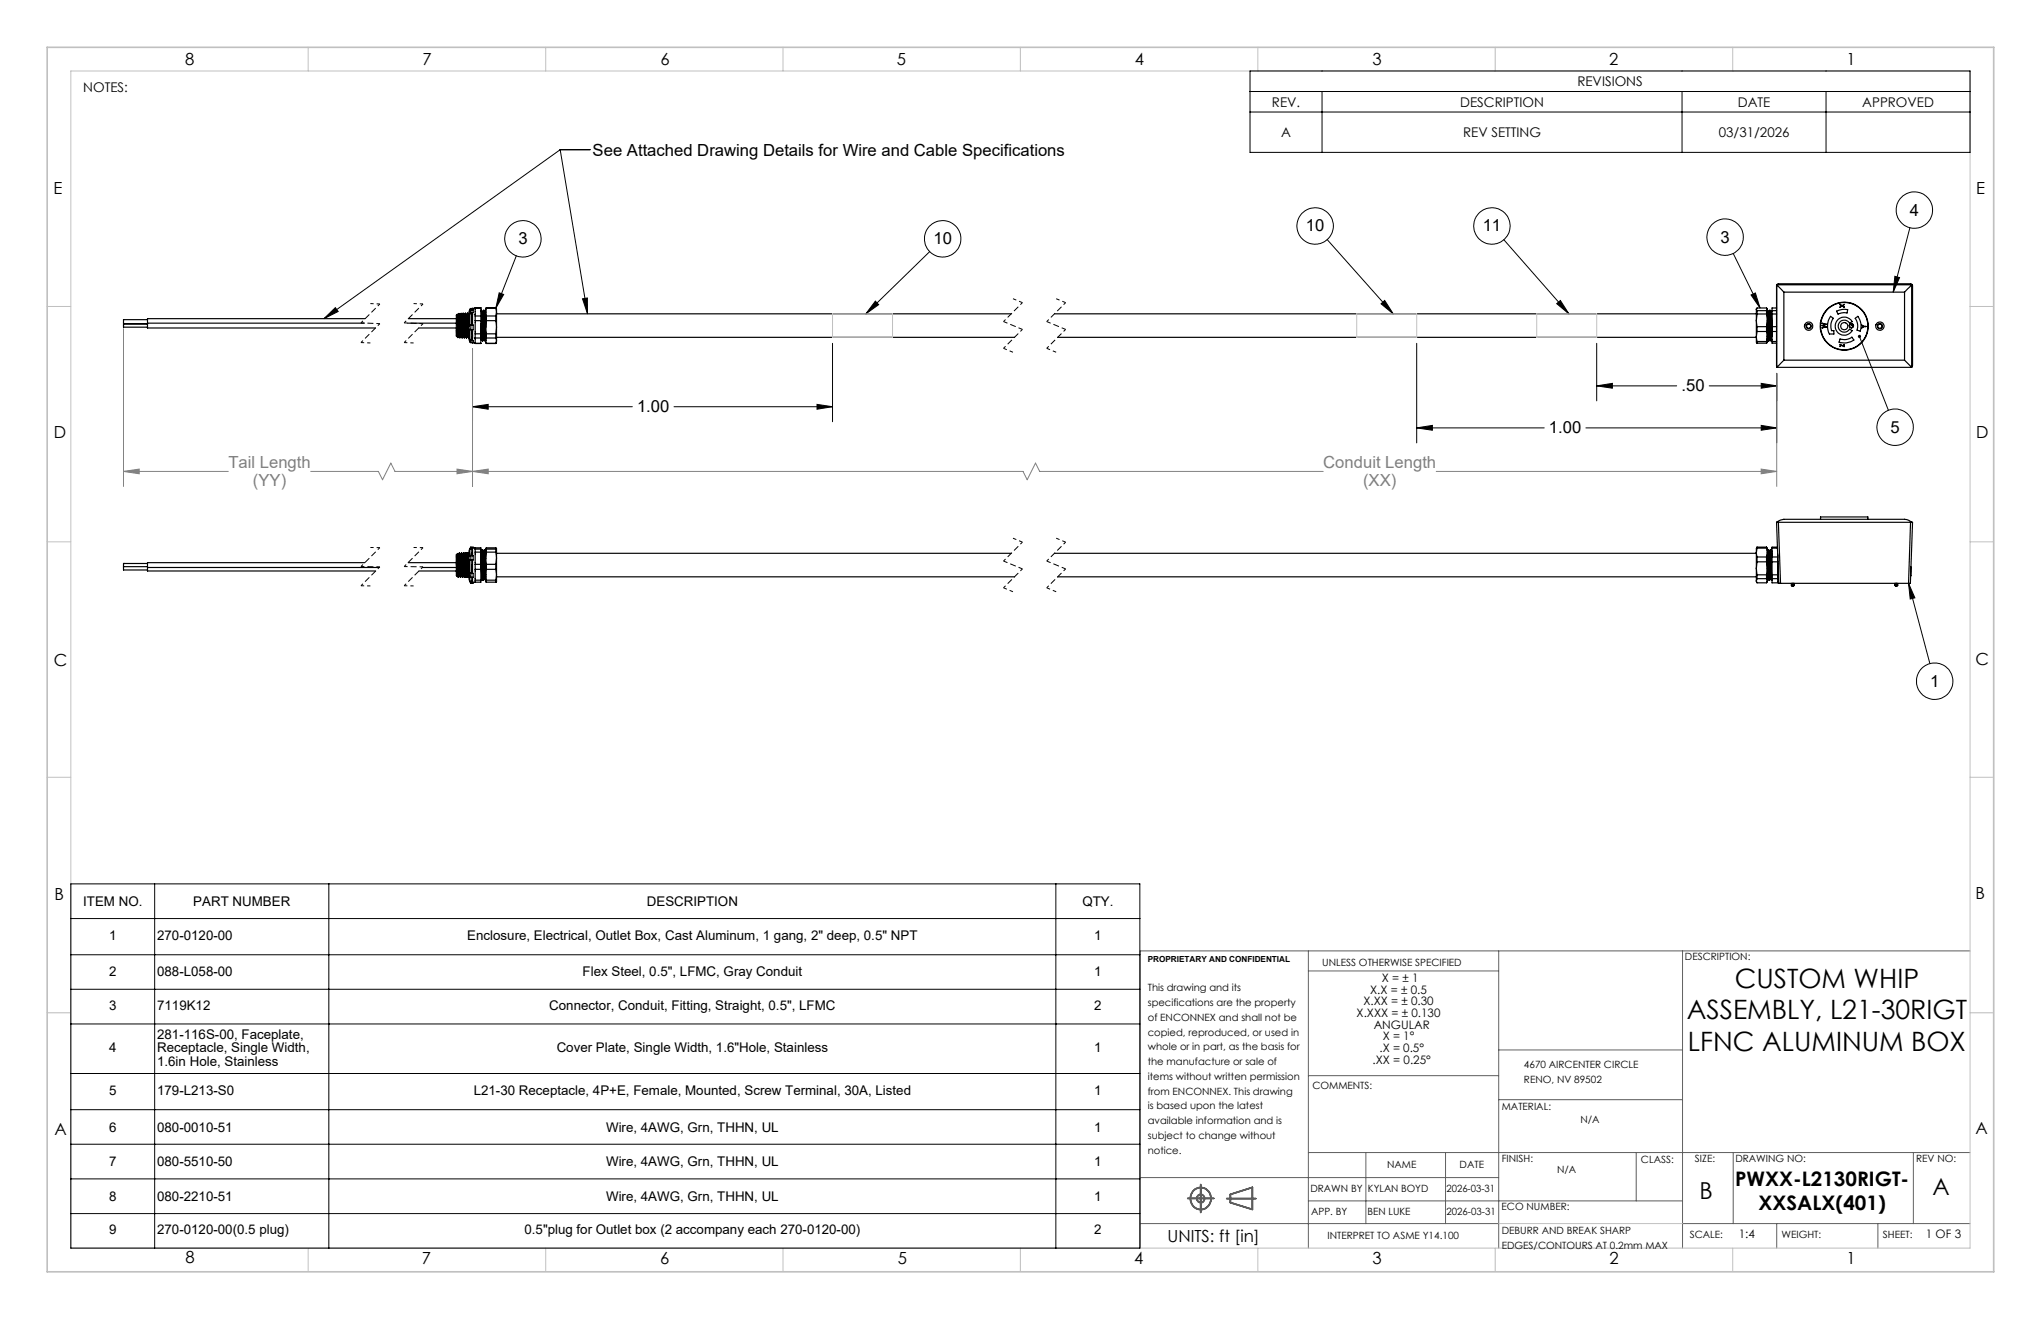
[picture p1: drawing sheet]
<svg xmlns="http://www.w3.org/2000/svg" width="432mm" height="279mm" viewBox="0 0 432 279" stroke-linecap="round" stroke-linejoin="round" font-family="sans-serif">
<g fill="none" stroke="#606060" stroke-width=".35">
<path d="M251.4 253.5h5.5M252.6 251.8a2.24 2.24 0 0 1 3.1 .1 2.24 2.24 0 0 1 .1 3.1 2.24 2.24 0 0 1-3 .3 2.43 2.43 0 0 1-.2-3.5zM254.1 250.6v5.9M259.6 253.5h6.2M260.4 252.6l4.7-1.4v4.6l-4.7-1.4z"/>
<circle cx="254.1" cy="253.5" r=".84"/>
</g>
<g fill="none" stroke="#606060" stroke-width=".21">
<path d="M276.9 201.1v62.9M276.9 205.4h40.3M317.2 201.1v62.9M356.1 201.1v62.9M417 201.1h-175.7v62.9M276.9 227.5h40.3M317.2 222.1h38.9M317.2 232.6h38.9M241.3 258.8h75.9M241.3 249.1h75.9M276.9 243.8h140.1M276.9 254h79.2"/>
<path d="M289.1 243.8v15M306 243.8v15M346.3 243.8v10.2M356.1 258.8h60.9M366.9 243.8v15M376.1 258.8v5.2M397.5 258.8v5.2M405 243.8v15"/>
</g>
<g fill="none" stroke="#c0c0c0" stroke-width=".21">
<path d="M15 15h402v249h-402zM65.2 10v5M115.5 10v5M165.7 10v5M216 10v5M266.2 10v5M316.5 10v5M366.7 10v5M10 64.8h5M176.2 66.4h12.7v5h-12.7zM287.2 66.4h12.7v5h-12.7zM325.3 66.4h12.7v5h-12.7z"/>
<path d="M417 64.8h5M10 114.6h5M417 114.6h5M10 164.4h5M417 164.4h5M10 214.2h5M417 214.2h5M317.2 258.8h38.9M65.2 264v5M115.5 264v5M165.7 264v5M216 264v5"/>
<path d="M266.2 264v5M316.5 264v5M366.7 264v5"/>
</g>
<path d="M10 10h412v259h-412z" fill="none" stroke="#c0c0c0" stroke-width=".35"/>
<g fill="none" stroke="#000" stroke-width=".25">
<path d="M31.2 67.6h-5.1v.9h5.1M31.2 68.4v1h48.3M31.2 68.5h-5.1v.7h5.1M31.2 68.4h45.9M77.3 67.4h-46.1v1M86.3 68.4h10.3M86.4 67.4h10.2M88.6 69.4h8M96.6 69.8l.1 1.3M96.6 69.8l.2 1.4-.1-.1M96.7 71.1h.1M96.8 66.5l.1 4.9"/>
<path d="M96.8 66.5l-.2 .2v4.4v-1.3M96.8 66.5l.1 .1M96.8 71.3l.1 .1M96.9 66.6l.3 4.5M96.9 66.6l.2 4.5M97.1 71.1l.2 .4M97.1 66.3l-.2 .3M97.1 71.1l-.2 .3M97.2 66.3l.1 .3M97.2 66.3l.1 5.1M97.2 66.3l.2 5.1M97.3 66.6h.1"/>
<path d="M97.3 66.6l.2 4.5M97.3 71.4h.1M97.4 66.6l.2 4.5M97.5 66.3l-.1 .3M97.5 71.1l-.1 .3M97.5 71.1h.1M97.6 66.3l.2 .3 .2-.4 .2 5.2M97.6 66.3l.2 5.1M97.6 71.1l.2 .4M97.8 66.6l.2 4.5M97.8 66.6l.3 4.5M98 71.1l-.2 .4"/>
<path d="M98 71.1h.1M98.1 71.1l.1 .3M98.2 66.6l-.1-.3 .2 5.1M98.2 66.6l.3 4.5M98.2 71.5h.1M98.2 66.6h.1M98.3 66.6l.2-.3 .2 5.2M98.3 66.6l.2 4.5M98.5 71.1l-.2 .4M98.5 66.3h.1M98.5 71.1h.1M98.5 71.1l.2 .4"/>
<path d="M98.5 66.2l.2 .4M98.5 66.3l.2 5.2M98.7 66.6h.1M98.7 66.6l.2 4.5M98.7 71.5l.2-.3 .2 .3M98.7 66.6l.3 4.5M98.9 66.3l-.2 .3M98.9 66.3l.3 5.2M98.9 66.2l.3 5.3M99 66.3l.1 .3M99.1 66.6h.1M99.1 66.6l.2 2.5"/>
<path d="M99.2 66.6l.1 .8M99.3 71.4l-.1 .1M99.3 66.5l-.1 .1M99.4 65.4a24.8 24.8 0 0 0-.1 6l.1 .9M99.4 65.4l.5 .1M99.4 65.4v.4l.3-.3M99.4 66.3v2.4h.3M99.4 71.8l.3 .3M99.4 72.3v-.1l.3 .3M99.4 66.3h.5M99.4 72.3h.1M99.4 71.8h.5"/>
<path d="M99.7 68.7h.5v1h-.5M99.7 65.5h.5v.6M99.7 65.5v.6M99.7 66.1l-.3 .2M99.7 68.7v1M99.7 69.7h-.3v2.1M99.7 72.1v.4M99.7 72.1h.5M99.7 72.5h.9M99.7 66.1h.5M99.8 71.2h.1M99.9 71.2l.1 .3"/>
<path d="M99.9 66.3v2.4v-2M99.9 71.4l.1 .1M99.9 71.8l.3 .3M99.9 69.7v2.1M99.9 66.3v2.4M99.9 66.3l.1 .2M100 69.7v1.4M100 70.3v-.6v2.3M100 65.4l-.1 .1M100 65.3h-.3l-.2 .1M100 72.5h.1M100 66.2v2.5"/>
<path d="M100.2 72.1v.4M100.2 66.1l-.3 .2M100.6 66.8v1M100.6 70.6v.9M100.6 71.5v1M100.6 67.8v2.8M100.6 72.6h1.2M100.6 71.5h1.2M100.6 66.5h-.1M100.6 71.5h-.1M100.6 67.8h1.2M100.6 70.6h1.2"/>
<path d="M100.6 66.8h1.2M101.8 68.5l.1 3.2M101.8 70.4l.1 1.3M101.8 66.8v1M101.8 70.6v.9M101.8 65.2l-1.2-.1v1.7M101.8 65.2h-1.8v.3M101.8 71.5v1.2h-1.2v-.2M101.8 65.2v1.6M101.8 67.8v2.8M101.8 65.6v.1M101.9 71.7h.1"/>
<path d="M101.9 65.6l.2 6.5M101.9 65.6l.3 6.5M101.9 71.7l-.1 .2M101.9 71.7l.2 .4M102 65.6a9.7 9.7 0 0 1 .3 3.9l.1 2.2M102.1 66h.1M102.1 72.1h.1M102.4 65.6l-.2 .5 .2 5.6M102.4 71.7l-.2 .4M102.4 71.7h.1M102.4 65.6l.3 6.5M102.4 65.6h.1"/>
<path d="M102.4 71.7l.2 .4M102.4 65.6l.3 .4 .1 3.1M102.7 66h.1M102.8 69.2l.1 1.4M102.8 65.8v1.4M102.8 66l.1 .8M102.8 66v3.2M102.8 69.2v2.9M102.8 72.1l.1 .5M102.8 72.1l.1 .6M102.8 72l-.1 .1M102.9 66.8v1"/>
<path d="M102.9 70.6v.9M102.9 65.2l-.1 .8M102.9 65.1v.1M102.9 65.1l-.1 .9M102.9 72.6v.1M102.9 72.6h2.1M102.9 71.5h2.1M102.9 65.1h2.1M102.9 72.7h2.1M102.9 65.2h2.1M102.9 67.8h2.1M102.9 70.6h2.1"/>
<path d="M102.9 67.8l-.1 1.4M102.9 71.5l-.1 .6M102.9 66.8h2.1M105 67.8l.1 1.4M105 66.8v1M105 71.5l.1 .6M105 70.6v.9M105 65.2l.1 .8M105 65.1v.1M105 65.1l.1 .9M105 72.6v.1M105.1 66l-.1 .8"/>
<path d="M105.1 66v3.2M105.1 69.2v2.9M105.1 72.1l-.1 .6M105.1 66.4h108.9M105.1 71.4h109.6M105.1 69.2l-.1 1.4M105.1 72.1l-.1 .5M223.2 66.4h148.6M223.9 71.4h147.9M371.8 67.8l.1 1.3M371.8 67.8v3.4M371.8 65.4l.1 .3"/>
<path d="M371.8 65.4v2.4M371.8 71.2l.1 1M371.8 71.2v1.2M371.8 65.4l.1-.3h2l.2 .3M371.8 65.3v.1M371.8 72.4l.1 .2M371.9 69.1v1M371.9 65.7v.7M371.9 72.2v.4M371.9 69.1h2M371.9 66.4l-.1 1.4M371.9 66.4h2"/>
<path d="M371.9 70.1l-.1 1.1M371.9 70.1h2M371.9 72.2h2M371.9 65.7h2M371.9 72.6h2M373.9 66.4l.2 1.4M373.9 70.1l.2 1.1M373.9 69.1v1M373.9 65.7v.7M373.9 72.2v.4M374 65.3l.1 .1M374.1 71.7h.1"/>
<path d="M374.1 67.8v3.4M374.1 70.8v.9M374.1 65.4l-.2 .3M374.1 65.4v2.4M374.1 71.2v.3a1.05 1.05 0 0 1-.2 1.1M374.1 67.8l-.2 1.3M374.1 71.2l-.2 1M374.1 71.7l.2 .4M374.2 65.6l.2 .5 .2 5.6M374.2 65.6l.2 6.5M374.2 65.6l.1 6.5M374.3 66h.1"/>
<path d="M374.3 72.1h.1M374.6 65.7l.3 6.4M374.6 71.7l-.2 .4M374.6 65.6l.3 .7 .2 4.9M374.6 65.6l-.2 .4 .2 5.7M374.6 71.7l.3 .4M374.6 65.6l.3 6.5M374.9 66h.1M374.9 72.1h.1M375.1 71.8l-.2 .3M375.1 65.7l-.2 .3 .2 3.6M375.1 69.1v1"/>
<path d="M375.1 65.7v.7M375.1 72.2v.4h.9M375.1 69.1h.9M375.1 66.4h.9M375.1 66.4v2.7M375.1 70.1v2.1M375.1 70.1h.9M375.1 72.2h.9M375.1 65.7h.9M376 65.1h-.9v.6M376.1 60.2l1.5 1.6M376.1 77.5l-.1-17.2 .2-.2 28.3-.1 .3 .4v16.9l-.2 .3"/>
<path d="M376.1 77.7h28.5M376.1 60.2h28.5M376.1 60.2v17.5M377.6 76.2l-1.5 1.5M377.6 76.2h25.5M377.6 61.8h25.5M377.6 61.8v14.4M386.6 68.6h.1M386.6 69.1h.1M386.6 68.6l-.7 .3 .7 .2M386.6 68.6l-.9-.2 .6 .2-.6 .3 .6 .2-.6 .3 .9-.3M387.5 66.9l.6 .4a2.75 2.75 0 0 0-.4 2.6h.5v.7h-1a3.7 3.7 0 0 1 .3-3.7z"/>
<path d="M388.7 65.8a3.7 3.7 0 0 1 2.4-.3l-.2 .7-.7-.1-1.2 .4zM389.1 67.5a1.93 1.93 0 0 1 2.9 .5l-.5 .4a1.28 1.28 0 0 0-2-.4 1.28 1.28 0 0 0 0 2 1.28 1.28 0 0 0 2-.4l.5 .3a1.93 1.93 0 0 1-2.9 .6 1.93 1.93 0 0 1 0-3zM389.5 71.7a2.79 2.79 0 0 0 2.5-.4l.4 .6a3.6 3.6 0 0 1-3.1 .5zM389.5 64.4l.4 .3 .4-.3-.3 .3 .3 .3-.4-.3-.4 .3 .4-.3zM389.5 72.8l.8 .4v-.3v.4l-.7-.3-.1 .3zM391.6 68.5l-.1 .2a.38 .38 0 0 0 .2 .5 .38 .38 0 0 0 .5-.2 .38 .38 0 0 0-.2-.5l-.1 .3v-.3a.47 .47 0 0 1 .4 .5 .47 .47 0 0 1-.7 .4 .47 .47 0 0 1-.2-.7zM392.7 67.3l.5-.4a3.4 3.4 0 0 1 .5 3.1l-.6-.2a2.79 2.79 0 0 0-.4-2.5zM394.1 68.7l.8 .4h-.4l-.4 .3 .3-.3zM403.1 76.2l1.5 1.5M403.1 61.8v14.4M404.6 60.2l-1.5 1.6M404.6 60.2v17.5"/>
<path d="M26.1 119.9v.7h5.1M26.1 119.2h.1M26.1 119.2v.7M26.1 119.2h5.1M26.1 119.9h5.1M77.2 119h-46v1M86.4 119h10.2M96.6 117.5l.2 4.2-.2-2.9M96.6 117.5l.3 3.8M96.6 117.5v1.3M96.8 117.1l-.2 .2 .1 4.5-.1-3M97 117.3l.2 4.5"/>
<path d="M97 117.3l.2-.3 .2 5-.1-.2M97 117.3l-.1-.2v3.1M97 117.3l.3 4.5M97.2 117h.1M97.3 117l.2 5.1M97.3 117l.1 .3M97.4 117.3h.1M97.4 117.3l.2 4.5M97.7 116.9l.2 5.2-.3-1-.1-3.8M97.7 116.9l-.2 .4M97.7 116.9h.1M97.7 117l.2 .3"/>
<path d="M97.7 117l.2 5.1M97.9 117.3h.1M97.9 117.3l.2 4.5M97.9 117.3l.3 4.5M98.1 117l-.2 .3M98.1 117l.3 5.1M98.1 116.9h.1M98.2 116.9l.2 .4M98.2 116.9l.2 5.2M98.4 117.3h.1M98.4 117.3l.2 4.5M98.6 116.9l-.2 .4"/>
<path d="M98.6 116.9l.2 5.2M98.6 116.9h.1M98.8 117.3l.2 4.5M98.8 117.2l-.2-.3 .2 5.2M98.8 117.2l.3 4.6M99 116.9l-.2 .3M99.1 116.9l.2 5.2M99.2 117.2h.1M99.3 117.2l-.2-.3 .2 4.8M99.3 117.2h.1M99.4 116.2v1.5l.3-.2M99.4 118.5v2.7"/>
<path d="M99.4 116.2h.5M99.4 118.5h.5M99.7 115.7l-.4 .9v5.6M99.7 117.5h.5v.9M99.7 115.7l.5 .1M99.7 115.7v.1M99.7 115.8l-.3 .4M99.7 117.5v.9M99.7 118.4l-.3 .1M99.7 118.4h.5M99.7 115.8h.5M99.9 119.5v1.7"/>
<path d="M99.9 118.5v2.7M99.9 116.2v1.3M99.9 116.9h.1M99.9 116.9v.1M100 116v1.5l-.1-.6 .1 .4M100 118.5v2.7M100.1 115.9h1.7v.3M100.2 118.4l-.3 .1M100.2 115.8l-.3 .4M100.6 119.4v1M100.6 116.2v.6M100.6 116.8v2.6"/>
<path d="M100.6 115.9v.3M100.6 116.8h1.2M100.6 119.4h1.2M100.6 116.2h1.2M101.8 117.1l.2 5.3M101.8 119.4v1M101.8 116.2v.6M101.8 116.8v2.6M102 116.3l-.2 .4 .3 5.7M102 116.3l.3 6.4M102 116.3h.1M102.1 116.3l.2 .4"/>
<path d="M102.1 116.3l.2 6.5M102.3 116.7h.1M102.3 116.7l.2 5.7M102.3 116.7l.3 5.7M102.5 116.3l-.2 .3M102.5 116.3l.3 6.4M102.5 116.3h.1M102.6 116.3l.2 .4M102.6 116.3l.2 5.8M102.8 118.1l.1 1.3M102.8 118.1v3.5M102.8 116l.1 .2"/>
<path d="M102.8 116v2.1M102.8 116l.1-.1h2.1l.1 .1M102.9 119.4v1M102.9 116.2v.6M102.9 116.8h2.1M102.9 119.4h2.1M102.9 116.8l-.1 1.3M102.9 116.2h2.1M105 119.4v1M105 116.8l.1 1.3M105 116.2v.6M105.1 118.1v3.5"/>
<path d="M105.1 116v2.1M105.1 117h108.9M105.1 118.1l-.1 1.3M105.1 116l-.1 .2M223.2 117h148.6M371.8 116.9l.1 .9M371.8 116.9v3.3M371.9 115.8l-.1 1.1M371.9 118.8l-.1 1.4M371.9 117.8v1M371.9 115.7v.2M371.9 117.8h2"/>
<path d="M371.9 118.8h2M371.9 115.9l-.1 1M371.9 115.9h2M371.9 115.7v.1M371.9 115.7h2M373.9 118.8l.2 1.4M373.9 117.8v1M373.9 115.9l.2 1M373.9 115.7v.2M373.9 115.7v.1M373.9 115.8l.2 .2v.9M374.1 116.9v3.3"/>
<path d="M374.1 119.2l.1 3.2M374.1 117.4l.2 5M374.1 116.9l-.2 .9M374.2 116.3l-.1 .2M374.2 116.3l.3 6.4M374.2 116.3h.1M374.3 116.3l.2 .3M374.3 116.3l.2 6.4M374.5 116.6h.1M374.5 116.7l.2 5.7M374.5 116.7l.3 5.7M374.7 116.3l-.2 .3"/>
<path d="M374.7 116.3l.3 6.4M374.7 116.3h.1M374.8 116.3l.2 .3M374.8 116.3l.3 6.5-.4-.4M375 116.7l.1 1.1M375.1 117.8v1M375.1 115.9v1.9M375.1 118.8v2.8M375.1 116.6h-.1M375.1 117.8h1.2M375.1 118.8h1.2M375.1 115.9h1.1"/>
<path d="M376.1 110.5l.4-.3 1.1-.4h25.5l1 .3 .5 .4M376.1 110.5l.4 12.9h.4M376.1 110.5h28.5M376.2 115.7h-1.1v.2M376.3 117.8v1M376.3 118.8v2.8M376.3 117.1v.7M376.4 110.5l.5 12.9M385.3 109.8v-.5h10.1v.5M404.4 110.5l-.4 12.9M404.5 119.9l-.1 1.9M404.6 110.5h.2l-.4 12.9h-.4"/>
<path d="M31.2 120v.8h48.3M31.2 120h49.1M88.7 120.8h7.9M89.4 120h7.2M96.8 121.8h-.1M96.8 121.8h.1M96.8 121.8l.2 .3M96.9 121.3l.1 .7M96.9 120.2v1.1M96.9 120.2l.1 1.8M97 122.1h.1M97.2 121.8l-.2 .3"/>
<path d="M97.2 121.8h.1M97.4 122.1h.1M97.6 121.8h.1M97.7 121.8l-.2 .3M97.9 122.1l.3-.3 .2 .4M98.4 122.1h.1M98.6 121.8l-.2 .3M98.6 121.8h.1M98.6 121.8l.2 .3M99 121.8l-.2 .4M99 121.8h.1M99.1 121.8l.2 .3"/>
<path d="M99.3 122.2v.6l.4 .5M99.4 121.2l.3 .1M99.4 123l.3 .3M99.4 121.2h.5M99.4 123h.5M99.7 123.3h.1M99.7 121.3v.8M99.7 122.1l-.3-.2v1.1M99.7 123.3h.5M99.7 121.3h.5M99.9 122.1v.9M99.9 121.2l.3 .1"/>
<path d="M99.9 122.9l.1 .2M99.9 123l.3 .3M100 122.1v1.1l.6-.1M100.1 123.2l.1 .1M100.2 121.3v.8h-.5M100.6 122.7v.4M100.6 120.4v2.3M100.6 120.4h1.2M100.6 122.7h1.2M101.8 122.7v.4h-1.2M101.8 120.4v2.3M102 122.4l-.2 .4"/>
<path d="M102 122.4h.1M102.1 122.4l.2 .4M102.3 122.8h.1M102.5 122.4l-.2 .4M102.5 122.4h.1M102.6 122.4l.2 .4M102.8 121.6l.1 1.1M102.8 121.6v1.4l.1 .1M102.9 120.4l-.1 1.2M102.9 122.7v.4M102.9 120.4h2.1M102.9 122.7h2.1"/>
<path d="M102.9 123.1h2.1M105 120.4l.1 1.2M105 122.7v.4M105.1 121.6l-.1 1.1M105.1 121.6v1.4l-.1 .1M105.1 122h109.6M223.9 122h147.9M371.8 120.2l.1 1.4M371.8 120.2v2.7M371.8 122.9l.1 .4h2l.2-.4M371.8 122.9l.1 .3M371.9 121.6v.8"/>
<path d="M371.9 121.6h2M371.9 122.4l-.1 .5M371.9 122.4h2M373.9 122.4l.2 .5M373.9 121.6v.8M374.1 120.2l-.2 1.4M374.1 120.2v2.7M374.1 122.9l-.2 .3M374.2 122.4l.3 .4 .2-.4M374.2 122.4l-.1 .2M375.1 121.6v.8M375.1 122.4v.9h1.2v-.9"/>
<path d="M375.1 121.6h1.2M375.1 122.4h1.2M376.3 121.6v.8M376.3 123.2h.2M376.9 123.4h27.1M379.2 123.8h.1M379.2 123.8l.1 .2M379.2 123.4v.4M379.3 123.8v.2M379.3 123.4v.4M379.3 123.8h.3M379.3 124h.3"/>
<path d="M379.6 123.8h.2M379.6 123.8v.2M379.6 123.4v.4M379.8 123.8l-.2 .2M379.8 123.4v.4M401.1 123.8l.2 .2M401.1 123.8h.2M401.1 123.4v.4M401.3 123.8v.2M401.3 123.8h.2M401.3 124h.2M401.3 123.4v.4"/>
<path d="M401.5 123.8v.2M401.5 123.8h.2M401.5 123.4v.4M401.7 123.8l-.2 .2M401.7 123.4v.4"/>
<circle cx="382.8" cy="69" r=".55"/>
<circle cx="382.8" cy="69" r=".45"/>
<circle cx="382.8" cy="69" r=".89"/>
<circle cx="390.3" cy="69" r="5.1"/>
<circle cx="390.4" cy="69" r=".76"/>
<circle cx="390.4" cy="69" r="5"/>
<circle cx="397.9" cy="69" r=".89"/>
<circle cx="397.9" cy="69" r=".46"/>
<circle cx="397.9" cy="69" r=".54"/>
</g>
<g fill="none" stroke="#000" stroke-width=".21">
<path d="M264.6 15h152.4v17.2h-152.4zM264.6 19.4h152.4M279.8 19.4v12.8M356 19.4v12.8M386.5 19.4v12.8M118.6 31.7h6.3M118.6 31.7l-50 35.7M118.6 31.7l5.8 34.7M264.6 23.7h152.4M109.3 54.1l-4.3 11.1M196.8 53.2l-13.5 13.2M280.9 50.7l14 15.7"/>
<path d="M318.3 50.7l13.8 15.7M366.9 53.6l5.6 11.5M401.1 58.4l1 .3-1.4 3.1zM404.2 48.2l-3.5 13.6M68.6 67.4l2.4-2.3 .6 .8zM100 73.8v15.4M105.7 61.9l.9 .4-1.6 2.9zM123.3 63.2l1-.2 .1 3.4zM176.2 72.6v16.6M185.3 63.7l.7 .7-2.7 2zM292.3 64.3l.8-.7 1.8 2.8zM299.9 72.6v21.1"/>
<path d="M329.5 64.2l.8-.6 1.8 2.8zM338 72.6v12.2M370.6 62.4l.9-.4 1 3.1zM376.1 79v14.7M393.6 71.1l6.1 15.7M100 86l3.3-.5v1.1zM100 86h33.8M142.7 86h33.5M172.9 85.5l3.3 .5-3.3 .6zM299.9 90.5l3.3-.5v1zM299.9 90.5h26.9M335.7 90.5h40.4"/>
<path d="M338 81.6l3.3-.5v1zM338 81.6h16.9M361.8 81.6h14.3M372.8 81.1l3.3 .5-3.3 .5zM372.8 90l3.3 .5-3.3 .5zM404 123.4l1.3 3.1-1 .2zM404 123.4l4.5 17M15 187h226.3v77h-226.3zM15 194.3h226.3M32.7 187v77M69.6 187v77M223.5 187v77"/>
<path d="M15 202h226.3M15 209.3h226.3M15 216.6h226.3M15 227.1h226.3M15 234.7h226.3M15 242h226.3M15 249.4h226.3M15 256.7h226.3"/>
<circle cx="110.7" cy="50.5" r="3.9"/>
<circle cx="199.5" cy="50.5" r="3.9"/>
<circle cx="278.4" cy="47.8" r="3.9"/>
<circle cx="315.8" cy="47.8" r="3.9"/>
<circle cx="365.1" cy="50.2" r="3.9"/>
<circle cx="405.2" cy="44.4" r="3.9"/>
<circle cx="401.1" cy="90.4" r="3.9"/>
<circle cx="409.5" cy="144.1" r="3.9"/>
</g>
<path d="M26.1 69.5v33.4M100 73.8v29.1M376.1 79v23.9M26.1 99.7l3.4-.5v1zM26.1 99.7h22.2M65.8 99.7h14.3l.9 1.8 1.7-3.5 .9 1.7h132.9l.9 1.8 1.8-3.5 .9 1.7h60M96.7 99.2l3.3 .5-3.3 .5zM100 99.7l3.3-.5v1zM304 99.7h72.1M372.8 99.2l3.3 .5-3.3 .5z" fill="none" stroke="#808080" stroke-width=".21"/>
<path d="M76.4 68.3l4 .2M85.5 68.3l4 .2M212.4 73.7l2 .8M214.4 63.2l2 .8M221.6 73.7l2 .8M223.6 63.2l2 .8M76.4 119.8l4 .1M85.5 119.8l4 .1M214.4 113.8l2 .9M223.6 113.8l2 .9M212.4 124.3l2 .9M221.6 124.3l2 .9" fill="none" stroke="#000" stroke-width=".21" stroke-dasharray="1.3 .6" stroke-dashoffset=".5" stroke-linecap="butt"/>
<g fill="none" stroke="#000" stroke-width=".21" stroke-dasharray="1.3 .6" stroke-dashoffset=".7" stroke-linecap="butt">
<path d="M80.4 64.3l-4 4M80.4 68.5l-4 4M89.5 64.3l-4 4M89.5 68.5l-4 4M216.4 64l-4 4M216.4 69.7l-4 4M225.6 64l-4 4M225.6 69.7l-4 4M80.4 115.8l-4 4M80.4 119.9l-4 4M89.5 115.8l-4 4M89.5 119.9l-4 4"/>
<path d="M216.4 114.7l-4 4M225.6 114.7l-4 4M216.4 120.3l-4 4M225.6 120.3l-4 4"/>
</g>
<path d="M212.4 68l4 1.7M221.6 68l4 1.7M212.4 118.7l4 1.6M221.6 118.7l4 1.6" fill="none" stroke="#000" stroke-width=".21" stroke-dasharray="1.3 .6" stroke-dashoffset=".4" stroke-linecap="butt"/>
<path d="M76.4 72.5h2M78.4 64.2l2 .1M85.5 72.5h2M87.5 64.2l2 .1M78.4 115.8h2M87.5 115.8h2M76.4 123.9h2M85.5 123.9h2" fill="none" stroke="#000" stroke-width=".21" stroke-dasharray="1.3 .6" stroke-dashoffset=".6" stroke-linecap="butt"/>
<path d="M338 81.6l3.3-.5v1zM372.8 81.1l3.3 .5-3.3 .5zM372.8 90l3.3 .5-3.3 .5zM299.9 90.5l3.3-.5v1zM100 86l3.3-.5v1.1zM172.9 85.5l3.3 .5-3.3 .6zM401.1 58.4l1 .3-1.4 3.1zM393.3 70.9a.34 .34 0 0 0 .1 .6 .34 .34 0 0 0 .5-.3 .34 .34 0 0 0-.4-.3l.1 .2-.1-.2zM370.6 62.4l.9-.4 1 3.1zM105.7 61.9l.9 .4-1.6 2.9zM68.6 67.4l2.4-2.3 .6 .8zM123.3 63.2l1-.2 .1 3.4zM185.3 63.7l.7 .7-2.7 2zM292.3 64.3l.8-.7 1.8 2.8zM329.5 64.2l.8-.6 1.8 2.8zM404 123.4l1.3 3.1-1 .2z" fill="#000"/>
<path d="M372.8 99.2l3.3 .5-3.3 .5zM100 99.7l3.3-.5v1zM96.7 99.2l3.3 .5-3.3 .5zM26.1 99.7l3.4-.5v1z" fill="#808080"/>
<g font-size="5.6">
<text x="367.2" y="208.9">CUSTOM WHIP</text>
<text x="357" y="215.6">ASSEMBLY, L21-30RIGT</text>
<text x="357.3" y="222.2">LFNC ALUMINUM BOX</text>
</g>
<g font-size="4.9">
<text x="359.8" y="253.6">B</text>
<text x="409" y="252.9">A</text>
</g>
<g font-size="4.2">
<text x="367.3" y="250.8">PWXX-L2130RIGT-</text>
<text x="372.2" y="256">XXSALX(401)</text>
</g>
<g font-size="3.5">
<text x="39.2" y="13.8">8</text>
<text x="89.4" y="13.8">7</text>
<text x="139.8" y="13.8">6</text>
<text x="189.8" y="13.8">5</text>
<text x="240.2" y="13.8">4</text>
<text x="290.5" y="13.8">3</text>
<text x="340.6" y="13.8">2</text>
<text x="390.8" y="13.8">1</text>
<text x="125.4" y="33">See Attached Drawing Details for Wire and Cable Specifications</text>
<text x="11.3" y="41.1">E</text>
<text x="418.3" y="41">E</text>
<text x="404.2" y="45.6">4</text>
<text x="109.7" y="51.7">3</text>
<text x="197.6" y="51.7">10</text>
<text x="276.4" y="49">10</text>
<text x="313.8" y="49">11</text>
<text x="364.2" y="51.3">3</text>
<text x="355.9" y="82.8">.50</text>
<text x="134.8" y="87.2">1.00</text>
<text x="11.4" y="92.7">D</text>
<text x="327.8" y="91.7">1.00</text>
<text x="400.2" y="91.5">5</text>
<text x="418.3" y="92.7">D</text>
<text x="11.4" y="140.9">C</text>
<text x="418.1" y="140.8">C</text>
<text x="408.5" y="145.2">1</text>
<text x="11.5" y="190.4">B</text>
<text x="418.1" y="190.2">B</text>
<text x="418.1" y="239.8">A</text>
<text x="11.5" y="240.1">A</text>
<text x="247.1" y="262.8">UNITS: ft [in]</text>
<text x="39.2" y="267.2">8</text>
<text x="89.3" y="267.4">7</text>
<text x="139.8" y="267.4">6</text>
<text x="190" y="267.4">5</text>
<text x="240" y="267.4">4</text>
<text x="290.5" y="267.4">3</text>
<text x="340.7" y="267.4">2</text>
<text x="390.8" y="267.5">1</text>
</g>
<g font-size="3.5" fill="#808080">
<text x="48.3" y="98.9">Tail Length</text>
<text x="280.1" y="98.9">Conduit Length</text>
<text x="53.5" y="102.9">(YY)</text>
<text x="288.5" y="102.9">(XX)</text>
</g>
<g font-size="2.8">
<text x="17.6" y="19.4">NOTES:</text>
<text x="269.2" y="22.6">REV.</text>
<text x="309.1" y="22.6">DESCRIPTION</text>
<text x="333.9" y="18.2">REVISIONS</text>
<text x="367.8" y="22.6">DATE</text>
<text x="394.2" y="22.6">APPROVED</text>
<text x="271.2" y="29">A</text>
<text x="309.7" y="29">REV SETTING</text>
<text x="363.8" y="29">03/31/2026</text>
<text x="17.6" y="191.7">ITEM NO.</text>
<text x="40.9" y="191.7">PART NUMBER</text>
<text x="136.9" y="191.7">DESCRIPTION</text>
<text x="229.1" y="191.7">QTY.</text>
<text x="23.1" y="198.9">1</text>
<text x="33.3" y="198.9">270-0120-00</text>
<text x="98.9" y="198.9">Enclosure, Electrical, Outlet Box, Cast Aluminum, 1 gang, 2&quot; deep, 0.5&quot; NPT</text>
<text x="231.6" y="198.9">1</text>
<text x="23.1" y="206.4">2</text>
<text x="33.3" y="206.4">088-L058-00</text>
<text x="123.3" y="206.4">Flex Steel, 0.5&quot;, LFMC, Gray Conduit</text>
<text x="231.6" y="206.4">1</text>
<text x="23.1" y="213.7">3</text>
<text x="33.3" y="213.7">7119K12</text>
<text x="116.3" y="213.7">Connector, Conduit, Fitting, Straight, 0.5&quot;, LFMC</text>
<text x="231.6" y="213.7">2</text>
<text x="33.3" y="219.8">281-116S-00, Faceplate,</text>
<text x="23.1" y="222.6">4</text>
<text x="33.3" y="222.6">Receptacle, Single Width,</text>
<text x="33.3" y="225.4">1.6in Hole, Stainless</text>
<text x="117.8" y="222.6">Cover Plate, Single Width, 1.6&quot;Hole, Stainless</text>
<text x="231.6" y="222.6">1</text>
<text x="23.1" y="231.6">5</text>
<text x="33.3" y="231.6">179-L213-S0</text>
<text x="100.3" y="231.6">L21-30 Receptacle, 4P+E, Female, Mounted, Screw Terminal, 30A, Listed</text>
<text x="231.6" y="231.6">1</text>
<text x="23.1" y="239.4">6</text>
<text x="33.3" y="239.4">080-0010-51</text>
<text x="128.3" y="239.4">Wire, 4AWG, Grn, THHN, UL</text>
<text x="231.6" y="239.4">1</text>
<text x="23.1" y="246.7">7</text>
<text x="33.3" y="246.7">080-5510-50</text>
<text x="128.3" y="246.7">Wire, 4AWG, Grn, THHN, UL</text>
<text x="231.6" y="246.7">1</text>
<text x="23.1" y="254">8</text>
<text x="33.3" y="254">080-2210-51</text>
<text x="128.3" y="254">Wire, 4AWG, Grn, THHN, UL</text>
<text x="231.6" y="254">1</text>
<text x="23.1" y="261.1">9</text>
<text x="33.3" y="261.1">270-0120-00(0.5 plug)</text>
<text x="111" y="261.1">0.5&quot;plug for Outlet box (2 accompany each 270-0120-00)</text>
<text x="231.6" y="261.1">2</text>
</g>
<g font-size="2.5">
<text x="292.5" y="207.7">X = ± 1</text>
<text x="287.1" y="215.1">X.XXX = ± 0.130</text>
<text x="288.6" y="212.6">X.XX = ± 0.30</text>
<text x="290" y="210.2">X.X = ± 0.5</text>
<text x="290.8" y="217.6">ANGULAR</text>
<text x="292.7" y="220.1">X = 1°</text>
<text x="290.5" y="225">.XX = 0.25°</text>
<text x="292" y="222.5">.X = 0.5°</text>
<text x="368" y="261.9">1:4</text>
<text x="407.6" y="261.9">1 OF 3</text>
</g>
<g font-size="2.1">
<text x="356.6" y="203.1">DESCRIPTION:</text>
<text x="242.9" y="209.7">This drawing and its</text>
<text x="279.9" y="204.3">UNLESS OTHERWISE SPECIFIED</text>
<text x="242.9" y="212.8">specifications are the property</text>
<text x="242.9" y="215.9">of ENCONNEX and shall not be</text>
<text x="242.9" y="219.1">copied, reproduced, or used in</text>
<text x="242.9" y="222.2">whole or in part, as the basis for</text>
<text x="242.9" y="225.3">the manufacture or sale of</text>
<text x="322.6" y="226">4670 AIRCENTER CIRCLE</text>
<text x="242.9" y="228.4">items without written permission</text>
<text x="242.9" y="231.5">from ENCONNEX. This drawing</text>
<text x="277.8" y="230.4">COMMENTS:</text>
<text x="322.6" y="229.1">RENO, NV 89502</text>
<text x="242.9" y="234.6">is based upon the latest</text>
<text x="242.9" y="237.8">available information and is</text>
<text x="317.9" y="234.8">MATERIAL:</text>
<text x="334.5" y="237.5">N/A</text>
<text x="242.9" y="240.9">subject to change without</text>
<text x="242.9" y="244">notice.</text>
<text x="317.9" y="245.8">FINISH:</text>
<text x="358.8" y="245.8">SIZE:</text>
<text x="367.3" y="245.8">DRAWING NO:</text>
<text x="405.6" y="245.8">REV NO:</text>
<text x="293.6" y="247.1">NAME</text>
<text x="308.9" y="247.1">DATE</text>
<text x="329.6" y="248.2">N/A</text>
<text x="347.3" y="246.1">CLASS:</text>
<text x="277.3" y="252.2">DRAWN BY</text>
<text x="277.5" y="257.1">APP. BY</text>
<text x="289.4" y="257.1">BEN LUKE</text>
<text x="289.5" y="252.2">KYLAN BOYD</text>
<text x="306.2" y="252.2">2026-03-31</text>
<text x="306.2" y="257.1">2026-03-31</text>
<text x="317.8" y="256">ECO NUMBER:</text>
<text x="281" y="262.1">INTERPRET TO ASME Y14.100</text>
<text x="317.9" y="261.1">DEBURR AND BREAK SHARP</text>
<text x="357.6" y="261.9">SCALE:</text>
<text x="377.1" y="261.9">WEIGHT:</text>
<text x="398.5" y="261.9">SHEET:</text>
<text x="317.9" y="264.2">EDGES/CONTOURS AT 0.2mm MAX</text>
</g>
<text font-size="1.8" x="242.9" y="203.6">PROPRIETARY AND CONFIDENTIAL</text>
</svg>
